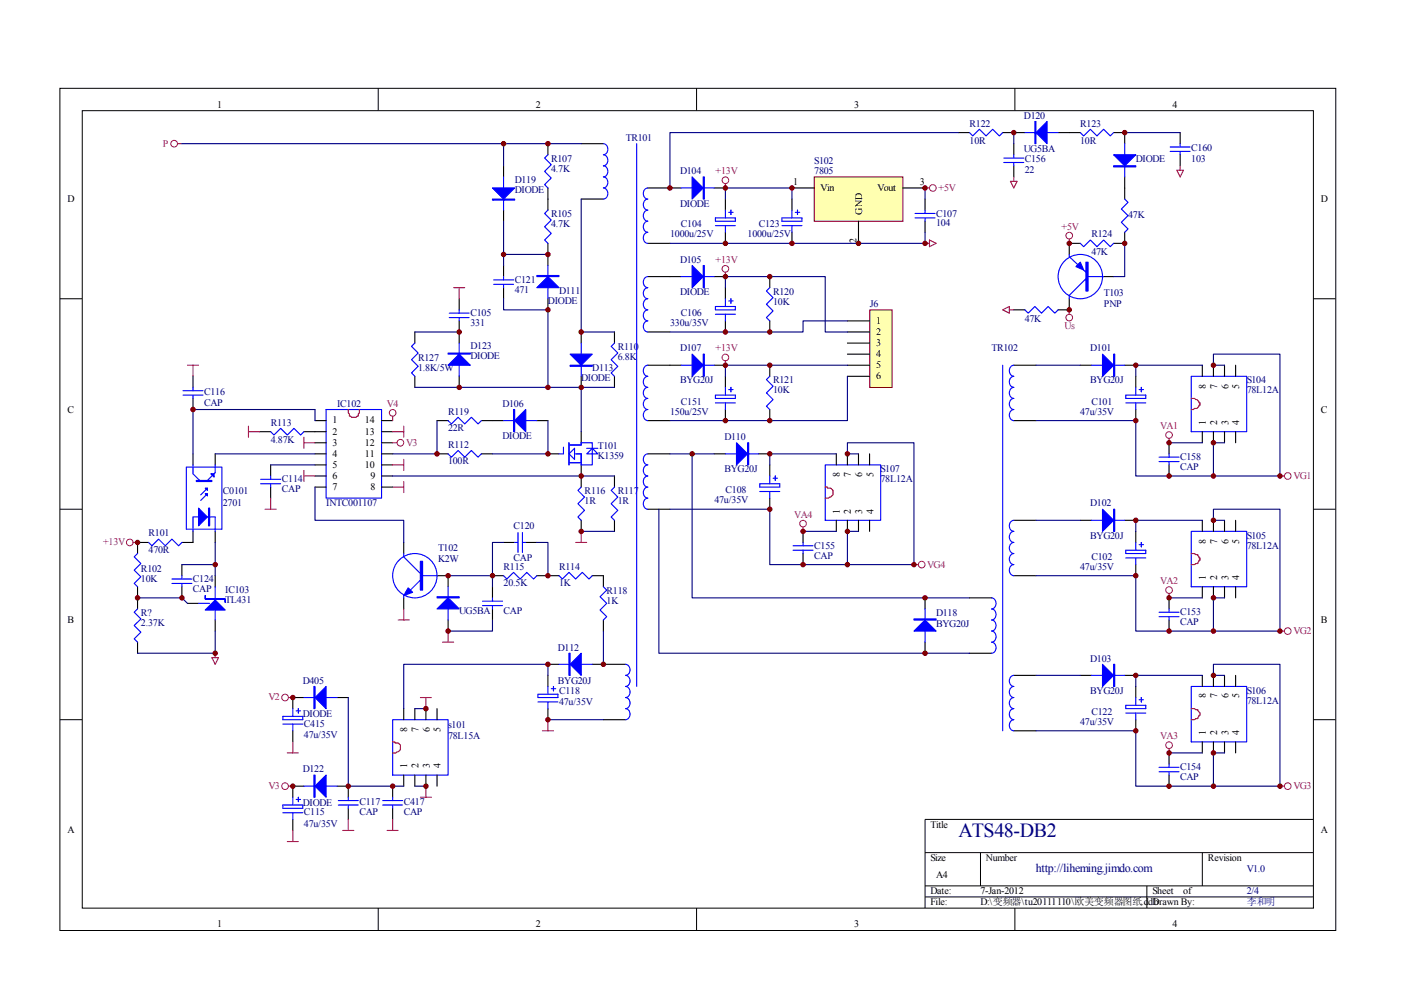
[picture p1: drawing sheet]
<svg xmlns="http://www.w3.org/2000/svg" width="297mm" height="210mm" viewBox="0 0 297 210" stroke-linecap="round" stroke-linejoin="round" font-family="sans-serif">
<g fill="none" stroke="#000" stroke-width=".21">
<path d="M12.7 18.7h270.5v178.6h-270.5zM80.2 18.7v4.7M147.7 18.7v4.7M215.2 18.7v4.7M17.4 23.5h261.1v169h-261.1zM12.7 63.3h4.7M278.4 63.3h4.7M12.7 108h4.7M278.4 108h4.7M12.7 152.6h4.7M278.4 152.6h4.7M278.4 173.7h-82.3v18.8"/>
<path d="M80.2 192.5v4.7M147.7 192.5v4.7M196.1 180.8h82.3M196.1 187.8h82.3M196.1 190.2h82.3M207.9 180.8v7M215.2 192.5v4.7M243.2 187.8v4.7M254.9 180.8v7"/>
</g>
<g fill="none" stroke="#000" stroke-width=".23">
<path d="M106.8 35.2v2.3M116.2 30.5v2.3M116.2 39.9v4.7M123.2 30.5h4.7M137.3 39.9h7.1M151.4 39.9h2.4M106.8 44.6v2.3M106.8 56.3v2.3M116.2 51.6v4.7M123.2 42.2h4.7M137.3 51.6h4.7M153.8 42.2v2.4"/>
<path d="M153.8 49.3v2.3M167.9 42.2v2.4M167.9 49.3v2.3M88 70.4v2.3M88 79.8v2.3M97.4 63.3v2.4M97.4 68v4.7M97.4 79.8v2.3M106.8 61v2.3M116.2 63.3v2.4M123.2 70.4v2.3M123.2 79.8v2.3"/>
<path d="M130.3 70.4v2.3M130.3 79.8v2.3M40.9 96.2v2.4M45.6 96.2v2.4M55 91.5h2.4M57.4 98.6v2.3M64.4 91.5h4.7M66.8 89.2h2.3M66.8 96.2h2.3M66.8 93.9h2.3M66.8 98.6h2.3M80.9 89.2h2.3"/>
<path d="M80.9 91.5h2.3M80.9 96.2h2.3M80.9 93.9h2.3M80.9 98.6h2.3M92.7 89.2h2.3M92.7 96.2h2.3M102.1 89.2h4.7M102.1 96.2h2.3M113.8 89.2h2.4M116.2 96.2h2.3M123.2 91.5v2.4M123.2 98.6v4.7"/>
<path d="M31.5 115h-2.3v2.4M38.6 119.7v2.4M40.9 112.7v2.3h-2.3M45.6 112.7v2.3M57.4 103.3v2.3M66.8 100.9h2.3M66.8 103.3h2.3M80.9 100.9h2.3M80.9 103.3h2.3M85.6 115v2.4M106.8 115h2.3M111.5 115h2.3"/>
<path d="M123.2 110.3v2.4M130.3 100.9v2.4M130.3 110.3v2.4M29.2 124.4v4.7M29.2 136.2v2.3M38.6 124.4v2.4M39.7 127.9h2.4M45.6 122.1v2.3M45.6 131.5v2.3M85.6 126.8v2.3M92.7 122.1h2.3v2.3M95 131.5v2.3"/>
<path d="M104.4 122.1h2.4M104.4 124.4v2.4M104.4 129.1v2.4M113.8 122.1h4.7M125.6 122.1h2.3v2.3M127.9 131.5v2.3M127.9 140.9h4.7M127.9 152.6h4.7"/>
</g>
<g fill="none" stroke="#00f" stroke-width=".23">
<path d="M106.8 37.5v7.1M116.2 32.8l-.7 .7 1.4 1.4-1.4 1.4 1.4 1.4-1.4 1.5 .7 .7M127.9 30.5a1.2 1.2 0 0 1 1 1.1 1.2 1.2 0 0 1-1 1.2 1.2 1.2 0 0 1 1 1.2 1.2 1.2 0 0 1-1 1.2 1.2 1.2 0 0 1 1 1.1 1.2 1.2 0 0 1-1 1.2 1.2 1.2 0 0 1 1 1.2 1.2 1.2 0 0 1-1 1.2 1.2 1.2 0 0 1 1 1.1 1.2 1.2 0 0 1-1 1.2M135 30.5v115M137.3 39.9a1.2 1.2 0 0 0-.9 1.1 1.2 1.2 0 0 0 .9 1.2 1.2 1.2 0 0 0-.9 1.2 1.2 1.2 0 0 0 .9 1.2 1.2 1.2 0 0 0-.9 1.1 1.2 1.2 0 0 0 .9 1.2 1.21 1.21 0 0 0-.9 1.2 1.21 1.21 0 0 0 .9 1.2 1.2 1.2 0 0 0-.9 1.1 1.2 1.2 0 0 0 .9 1.2M144.4 39.9h7M104.6 59.3h4.3M106.8 58.6v.7M116.2 44.6l-.7 .7 1.4 1.4-1.4 1.4 1.4 1.4-1.4 1.4 .7 .7M116.2 56.3v7M151.7 46.2h4.2v.7h-4.2zM151.7 47.8h4.2"/>
<path d="M153.8 44.6v1.6M153.8 47.8v1.5M154.5 45h.9M155 44.6v.9M165.8 47.8h4.2M165.8 46.2h4.2v.7h-4.2zM167.9 44.6v1.6M167.9 47.8v1.5M168.6 45h1M169.1 44.6v.9M88 72.7l-.8 .7 1.5 1.5-1.5 1.4 1.5 1.4-1.5 1.4 .8 .7M95.2 66.4h4.3"/>
<path d="M95.2 67.3h4.3M97.4 65.7v.7M97.4 67.3v.7M97.4 72.7v7.1M104.6 60.3h4.3M106.8 60.3v.7M123.2 72.7v7.1M130.3 72.7l-.7 .7 1.4 1.5-1.4 1.4 1.4 1.4-1.4 1.4 .7 .7M39.5 99h7.5v13.2h-7.5zM40.9 98.6v1.8l1.4 1.5M45.6 98.6v1.6l-1.6 1.7M57.4 91.5l.7 .7 1.4-1.4 1.4 1.4 1.4-1.4 1.4 1.4 .7-.7"/>
<path d="M69.1 86.8h11.8v18.8h-11.8zM95 89.2l.7 .7 1.4-1.4 1.4 1.4 1.4-1.4 1.5 1.4 .7-.7M95 96.2l.7 .7 1.4-1.4 1.4 1.4 1.4-1.4 1.5 1.4 .7-.7M106.8 89.2h7M119.5 94.8v1.4h-1M120.6 94.3h2.6v-.4h2.4v4.7h-2.4v-2.4h-1.4M120.6 93.9v4.7M120.6 98.1h2.6M120.6 96.2l1.2-1.1v2.3zM124.4 96.2l1.2-1.1 1.2 1.1zM124.4 95.1h2.4M29.2 117.4l-.7 .7 1.4 1.4-1.4 1.4 1.4 1.4-1.4 1.4 .7 .7"/>
<path d="M31.5 115l.7 .7 1.4-1.4 1.4 1.4 1.4-1.4 1.5 1.4 .7-.7M40.9 112.7v-3.1h4.7v3.1M44 104.7l-1.4 1.4M44 103.5l-1.4 1.4M55.3 101.6h4.2M55.3 102.6h4.2M57.4 100.9v.7M57.4 102.6v.7M85.6 117.4v.7l3.5 3.5M109.1 115h.7M109.8 112.9v4.2M110.8 115h.7"/>
<path d="M110.8 112.9v4.2M123.2 103.3l-.7 .7 1.4 1.4-1.4 1.4 1.4 1.4-1.4 1.4 .7 .7M130.3 103.3l-.7 .7 1.4 1.4-1.4 1.4 1.4 1.4-1.4 1.4 .7 .7M29.2 129.1l-.7 .7 1.4 1.4-1.4 1.4 1.4 1.4-1.4 1.4 .7 .8M36.4 123.7h4.3M36.4 122.8h4.3M38.6 122.1v.7M38.6 123.7v.7M42.1 127.9h2.3M45.6 124.4v7.1M85.6 126.3v.5M89.1 123l-2.1 2.1"/>
<path d="M89.1 122.1h3.6M95 124.4v7.1M102.3 127.5h4.2M102.3 128.4h4.2M104.4 126.8v.7M104.4 128.4v.7M106.8 122.1l.7 .7 1.4-1.4 1.4 1.4 1.4-1.4 1.4 1.4 .7-.7M118.5 122.1l.7 .7 1.4-1.4 1.5 1.4 1.4-1.4 1.4 1.4 .7-.7M127.9 124.4l.7 .7-1.4 1.4 1.4 1.4-1.4 1.4 1.4 1.5-.7 .7M132.6 140.9a1.2 1.2 0 0 1 1 1.1 1.2 1.2 0 0 1-1 1.2 1.2 1.2 0 0 1 1 1.2 1.2 1.2 0 0 1-1 1.1 1.2 1.2 0 0 1 1 1.2 1.2 1.2 0 0 1-1 1.2 1.2 1.2 0 0 1 1 1.2 1.2 1.2 0 0 1-1 1.1 1.2 1.2 0 0 1 1 1.2 1.2 1.2 0 0 1-1 1.2"/>
<circle cx="88" cy="122.1" r="4.7"/>
</g>
<g fill="#00f" stroke="#00f" stroke-width=".23">
<path d="M104.4 39.9h4.7l-2.3 2.3z"/>
<path d="M113.8 61l2.4-2.4 2.3 2.4z"/>
<path d="M95 77.4l2.4-2.3 2.3 2.3z"/>
<path d="M120.9 75.1h4.7l-2.4 2.3z"/>
<path d="M109.1 89.2l2.4-2.4v4.7z"/>
<path d="M146.7 37.5l2.4 2.4-2.4 2.3z"/>
<path d="M42.1 107.7l1.9 1.9-1.9 1.9z"/>
<path d="M43.5 103.5h.5v.5z"/>
<path d="M43.5 104.7h.5v.4z"/>
<path d="M44.7 100.4h.7v.8z"/>
<path d="M43.5 129.3l2.1-2.1 2.1 2.1z"/>
<path d="M86.5 124.6l1 1-1.9 .7z"/>
<path d="M92.7 129.1l2.3-2.3 2.4 2.3z"/>
<path d="M104.4 42.2h4.7v.2h-4.7z" fill-rule="evenodd"/>
<path d="M113.8 58.4h4.7v.2h-4.7z" fill-rule="evenodd"/>
<path d="M95 74.9h4.7v.2h-4.7z" fill-rule="evenodd"/>
<path d="M120.9 77.4h4.7v.3h-4.7z" fill-rule="evenodd"/>
<path d="M108.9 86.8h.2v4.7h-.2z" fill-rule="evenodd"/>
<path d="M149.1 37.5h.2v4.7h-.2z" fill-rule="evenodd"/>
<path d="M44.2 107.7h.2v3.8h-.2z" fill-rule="evenodd"/>
<path d="M41.6 101.9h3.3v.2h-3.3z" fill-rule="evenodd"/>
<path d="M43.5 126.3v.7h4.2v.7v-.7h-4.2z" fill-rule="evenodd"/>
<path d="M89.1 119h.5v6.1h-.5z" fill-rule="evenodd"/>
<path d="M92.7 126.5h4.7v.3h-4.7z" fill-rule="evenodd"/>
</g>
<g fill="none" stroke="#000080" stroke-width=".23">
<path d="M106.8 30.5v4.7M106.8 46.9v7h9.4M106.8 53.9v2.4M123.2 42.2v28.2h7.1M142 51.6h25.9M153.8 42.2v-2.3h14.1v2.3M88 70.4h9.4M106.8 63.3v2.4h9.4v16.4M45.6 96.2h21.2M57.4 98.6h9.4M66.8 89.2v-2.4h-25.9v9.4M88 82.1h42.3"/>
<path d="M92.7 89.2v7h-9.5M116.2 89.2v7h-11.8M123.2 82.1v9.4M38.6 119.7h7M45.6 115v7.1M66.8 103.3v7h18.8v4.7M83.2 100.9h47.1M106.8 115h-2.4v7.1M113.8 115h2.4v7.1M123.2 112.7h7.1M29.2 126.8h9.4l1.1 1.1M45.6 133.8v4.7h-16.4"/>
<path d="M95 122.1h9.4v2.3M104.4 131.5v2.3h-9.4"/>
</g>
<g fill="none" stroke="#a1006a" stroke-width=".23">
<path d="M37.6 30.5h1M196.1 39.9h1M196.1 51.6h1M197.1 50.9l1.4 .7-1.4 .7zM96.2 61h2.3M97.4 61v2.3M52.7 90.4v2.3M52.7 91.5h2.3M64.4 92.7v2.4M64.4 99.7v2.4M64.4 93.9h2.4M83.2 98.6h2.4"/>
<path d="M83.2 93.9h1M83.2 91.5h2.4M83.2 88.2v1M85.6 90.4v2.3M85.6 97.4v2.3M28.2 115h1M56.2 108h2.4M57.4 105.6v2.4M64.4 100.9h2.4M83.2 103.3h2.4M85.6 102.1v2.3M122.1 115h2.3"/>
<path d="M123.2 112.7v2.3M44.9 139.4h1.4l-.7 1.5zM45.6 138.5v.9M84.4 131.5h2.4M85.6 129.1v2.4M93.8 136.2h2.4M95 133.8v2.4"/>
</g>
<path d="M73.8 86.8v.7l.3 .3v.4a1.97 1.97 0 0 0 1.9 0v-.4l.2-.3v-.7" fill="none" stroke="#f00" stroke-width=".23"/>
<g fill="none" stroke="#a1006a" stroke-width=".21">
<circle cx="36.9" cy="30.5" r=".71"/>
<circle cx="197.8" cy="39.9" r=".71"/>
<circle cx="83.2" cy="87.5" r=".7"/>
<circle cx="84.9" cy="93.9" r=".7"/>
<circle cx="27.5" cy="115" r=".71"/>
</g>
<g fill="#800000" stroke="#800000" stroke-width=".21">
<circle cx="116.2" cy="53.9" r=".47"/>
<circle cx="123.2" cy="112.7" r=".47"/>
<circle cx="123.2" cy="100.9" r=".47"/>
<circle cx="92.7" cy="96.2" r=".47"/>
<circle cx="116.2" cy="96.2" r=".47"/>
<circle cx="116.2" cy="65.7" r=".47"/>
<circle cx="97.4" cy="82.1" r=".47"/>
<circle cx="97.4" cy="70.4" r=".47"/>
<circle cx="123.2" cy="70.4" r=".47"/>
<circle cx="123.2" cy="82.1" r=".47"/>
<circle cx="106.8" cy="53.9" r=".47"/>
<circle cx="116.2" cy="82.1" r=".47"/>
<circle cx="38.6" cy="126.8" r=".47"/>
<circle cx="45.6" cy="119.7" r=".47"/>
<circle cx="45.6" cy="138.5" r=".47"/>
<circle cx="95" cy="122.1" r=".47"/>
<circle cx="116.2" cy="122.1" r=".47"/>
<circle cx="104.4" cy="122.1" r=".47"/>
<circle cx="95" cy="133.8" r=".47"/>
</g>
<path d="M172.7 37.6h18.7v9.3h-18.7z" fill="#ffffb0"/>
<path d="M172.6 37.5h18.8v9.4h-18.8z" fill="none" stroke="#800000" stroke-width=".21"/>
<g fill="none" stroke="#000" stroke-width=".23">
<path d="M167.9 39.9h4.7M191.4 39.9h4.7M137.3 58.6h7.1M151.4 58.6h2.4M163.2 58.6v2.4M182 46.9v4.7M196.1 42.2v2.4M196.1 46.9v2.4M137.3 70.4h4.7M137.3 77.4h7.1M151.4 77.4h2.4M153.8 61v2.3"/>
<path d="M153.8 68v2.4M153.8 79.8v2.3M163.2 68v2.4M163.2 77.4v2.4M137.3 89.2h4.7M153.8 86.8v2.4M163.2 86.8v2.4"/>
</g>
<g fill="none" stroke="#00f" stroke-width=".23">
<path d="M137.3 58.6a1.2 1.2 0 0 0-.9 1.2 1.2 1.2 0 0 0 .9 1.2 1.2 1.2 0 0 0-.9 1.2 1.2 1.2 0 0 0 .9 1.1 1.2 1.2 0 0 0-.9 1.2 1.2 1.2 0 0 0 .9 1.2M144.4 58.6h7M194 45.3h4.2M194 46.2h4.2M196.1 44.6v.7M196.1 46.2v.7M137.3 65.7a1.2 1.2 0 0 0-.9 1.2 1.2 1.2 0 0 0 .9 1.1 1.2 1.2 0 0 0-.9 1.2 1.2 1.2 0 0 0 .9 1.2M137.3 77.4a1.21 1.21 0 0 0-.9 1.2 1.21 1.21 0 0 0 .9 1.2 1.2 1.2 0 0 0-.9 1.2 1.2 1.2 0 0 0 .9 1.1 1.2 1.2 0 0 0-.9 1.2 1.2 1.2 0 0 0 .9 1.2 1.2 1.2 0 0 0-.9 1.2 1.2 1.2 0 0 0 .9 1.1 1.2 1.2 0 0 0-.9 1.2 1.2 1.2 0 0 0 .9 1.2M144.4 77.4h7M151.7 65h4.2v.7h-4.2zM151.7 66.6h4.2M153.8 63.3v1.7"/>
<path d="M153.8 66.6v1.4M154.5 63.8h.9M155 63.3v1M163.2 61l-.7 .7 1.4 1.4-1.4 1.4 1.4 1.4-1.4 1.4 .7 .7M163.2 79.8l-.7 .7 1.4 1.4-1.4 1.4 1.4 1.4-1.4 1.4 .7 .7M151.7 83.8h4.2v.7h-4.2zM151.7 85.4h4.2M153.8 82.1v1.7M153.8 85.4v1.4M154.5 82.6h.9M155 82.1v1"/>
</g>
<g fill="none" stroke="#a1006a" stroke-width=".21">
<circle cx="153.8" cy="38.2" r=".71"/>
<circle cx="153.8" cy="57" r=".7"/>
<circle cx="153.8" cy="75.8" r=".7"/>
</g>
<path d="M153.8 38.9v1M153.8 57.7v.9M153.8 76.5v.9" fill="none" stroke="#a1006a" stroke-width=".23"/>
<path d="M196.1 39.9v2.3M196.1 49.3v2.3h-28.2" fill="none" stroke="#000080" stroke-width=".23"/>
<g fill="#00f" stroke="#00f" stroke-width=".23">
<path d="M146.7 56.3l2.4 2.3-2.4 2.4z"/>
<path d="M146.7 75.1l2.4 2.3-2.4 2.4z"/>
<path d="M149.1 56.3h.2v4.7h-.2z" fill-rule="evenodd"/>
<path d="M149.1 75.1h.2v4.7h-.2z" fill-rule="evenodd"/>
</g>
<path d="M184.5 65.8h4.6v16.3h-4.6z" fill="#ffffb0"/>
<path d="M184.4 65.7h4.7v16.4h-4.7z" fill="none" stroke="#800000" stroke-width=".21"/>
<g fill="none" stroke="#000" stroke-width=".23">
<path d="M203.2 28.1h2.3M212.6 28.1h4.7M214.9 30.5v2.3M214.9 35.2v2.3M224.3 28.1h4.7M236.1 28.1h2.4v2.4M238.5 37.5v4.7M250.2 28.1v2.4M250.2 32.8v2.4M229 51.6h-2.3v2.3M233.8 58.6h2.3M238.5 49.3v2.3h-2.4"/>
<path d="M40.9 79.8v2.3M179.7 68h4.7M179.7 70.4h4.7M179.7 72.7h4.7M179.7 75.1h4.7M179.7 77.4h4.7M179.7 79.8h4.7M214.9 77.4h4.7M214.9 65.7h2.4M226.7 63.3v2.4h-2.4M229 77.4h2.4M238.5 77.4h2.3"/>
<path d="M240.8 79.8v2.3M254.9 77.4v2.4M257.3 77.4v2.4M259.6 77.4v2.4M262 77.4v2.4M40.9 84.5v2.3M137.3 96.2h4.7M151.4 96.2h2.4M160.9 96.2h2.3M163.2 98.6v2.3M177.3 96.2v2.4M179.7 96.2v2.4"/>
<path d="M182 96.2v2.4M184.4 96.2v2.4M214.9 89.2h4.7M240.8 86.8v2.4M247.9 93.9v2.3M247.9 98.6v2.3M254.9 91.5v2.4M257.3 91.5v2.4M259.6 91.5v2.4M262 91.5v2.4M137.3 108h4.7M163.2 105.6v2.4"/>
<path d="M170.3 112.7v2.3M170.3 117.4v2.3M177.3 110.3v2.4M179.7 110.3v2.4M182 110.3v2.4M184.4 110.3v2.4M214.9 110.3h4.7M229 110.3h2.4M238.5 110.3h2.3M240.8 112.7v2.3M240.8 119.7v2.4M254.9 110.3v2.4"/>
<path d="M257.3 110.3v2.4M259.6 110.3v2.4M262 110.3v2.4M196.1 126.8v2.3M196.1 136.2v2.3M205.5 126.8h4.7M205.5 138.5h4.7M214.9 122.1h4.7M247.9 126.8v2.3M247.9 131.5v2.3M254.9 124.4v2.4M257.3 124.4v2.4"/>
<path d="M259.6 124.4v2.4M262 124.4v2.4M62.1 154.9v2.4M64.4 147.9h-2.3v2.3M71.5 147.9h2.3M85.6 150.2v2.4M88 150.2v2.4M90.3 150.2v2.4M92.7 150.2v2.4M116.2 140.9h2.3M116.2 143.2v2.3M116.2 150.2v2.4"/>
<path d="M125.6 140.9h2.3M214.9 154.9h4.7M214.9 143.2h4.7M229 143.2h2.4M238.5 143.2h2.3M240.8 145.5v2.4M240.8 152.6v2.3M247.9 159.6v2.4M254.9 143.2v2.3M254.9 157.3v2.3M257.3 143.2v2.3M257.3 157.3v2.3"/>
<path d="M259.6 143.2v2.3M259.6 157.3v2.3M262 143.2v2.3M262 157.3v2.3M62.1 173.7v2.4M64.4 166.7h-2.3v2.3M71.5 166.7h2.3v2.3M73.8 171.4v2.3M83.2 166.7v2.3M83.2 171.4v2.3M85.6 164.3v2.4M88 164.3v2.4"/>
<path d="M90.3 164.3v2.4M92.7 164.3v2.4M247.9 164.3v2.4"/>
</g>
<g fill="none" stroke="#000080" stroke-width=".23">
<path d="M38.6 30.5h84.6M203.2 28.1h-61.2v11.8M214.9 28.1v2.4M238.5 28.1h11.7M238.5 51.6v7h-2.4M153.8 61v-2.4h21.2v11.8h4.7M179.7 68h-9.4v2.4h-28.3M179.7 77.4h-25.9v2.4M179.7 79.8v9.4h-37.7M219.6 77.4h9.4M254.9 77.4h-14.1v2.4M259.6 77.4h-2.3v-2.3h14.1v25.8h-14.1"/>
<path d="M142 96.2h9.4M146.7 96.2v30.6h58.8M177.3 96.2h-14.1v2.4M182 96.2h-2.3v-2.3h14.1v25.8h-14.1M219.6 89.2h21.2v11.7h16.5v-7h2.3M247.9 93.9h7M139.7 108v30.5h65.8M142 108h21.2v11.7h16.5v-7h2.3M170.3 112.7h7M219.6 110.3h9.4M254.9 110.3h-14.1v2.4M259.6 110.3h-2.3v-2.3h14.1v25.8h-14.1"/>
<path d="M127.9 133.8v7.1M219.6 122.1h21.2v11.7h16.5v-7h2.3M247.9 126.8h7M73.8 147.9v18.8h11.8M88 150.2h2.3M116.2 143.2v-2.3h-30.6v9.3M116.2 152.6h11.7M219.6 154.9h21.2v11.8h16.5v-7.1h2.3M219.6 143.2h9.4M247.9 159.6h7M254.9 143.2h-14.1v2.3M259.6 143.2h-2.3v-2.3h14.1v25.8h-14.1"/>
<path d="M88 166.7h2.3"/>
</g>
<g fill="none" stroke="#00f" stroke-width=".23">
<path d="M205.5 28.1l.7 .7 1.5-1.4 1.4 1.4 1.4-1.4 1.4 1.4 .7-.7M212.8 33.5h4.3M212.8 34.5h4.3M214.9 32.8v.7M214.9 34.5v.7M217.3 28.1h7M229 28.1l.8 .7 1.4-1.4 1.4 1.4 1.4-1.4 1.4 1.4 .7-.7M238.5 30.5v7M248.1 32.1h4.2M248.1 31.2h4.2M250.2 30.5v.7M250.2 32.1v.7"/>
<path d="M226.7 53.9v.5l3.5 3.3M229 51.6l.8 .7 1.4-1.4 1.4 1.4 1.4-1.4 1.4 1.4 .7-.7M230.2 59.1l-3.5 3.5v.7M230.7 58.6h3.3M238.5 42.2l.7 .7-1.5 1.4 1.5 1.4-1.5 1.4 1.5 1.4-.7 .8M212.6 77.4v77.5M214.9 77.4a1.21 1.21 0 0 0-.9 1.2 1.21 1.21 0 0 0 .9 1.2 1.2 1.2 0 0 0-.9 1.2 1.2 1.2 0 0 0 .9 1.1 1.2 1.2 0 0 0-.9 1.2 1.2 1.2 0 0 0 .9 1.2 1.2 1.2 0 0 0-.9 1.2 1.2 1.2 0 0 0 .9 1.1 1.2 1.2 0 0 0-.9 1.2 1.2 1.2 0 0 0 .9 1.2M217.3 65.7l.7 .7 1.4-1.4 1.4 1.4 1.4-1.4 1.4 1.4 .7-.7M231.4 77.4h7.1M252.6 79.8h11.7v11.7h-11.7zM38.8 83.8h4.2M38.8 82.8h4.2"/>
<path d="M40.9 82.1v.7M40.9 83.8v.7M137.3 96.2a1.2 1.2 0 0 0-.9 1.2 1.2 1.2 0 0 0 .9 1.2 1.2 1.2 0 0 0-.9 1.1 1.2 1.2 0 0 0 .9 1.2 1.2 1.2 0 0 0-.9 1.2 1.2 1.2 0 0 0 .9 1.2 1.2 1.2 0 0 0-.9 1.1 1.2 1.2 0 0 0 .9 1.2 1.2 1.2 0 0 0-.9 1.2 1.2 1.2 0 0 0 .9 1.2M153.8 96.2h7.1M175 98.6h11.7v11.7h-11.7zM238.7 83.8h4.2v.7h-4.2zM238.7 85.4h4.2M240.8 82.1v1.7M240.8 85.4v1.4M241.5 82.6h1M242 82.1v1M245.7 96.9h4.3"/>
<path d="M245.7 97.9h4.3M247.9 96.2v.7M247.9 97.9v.7M161.1 102.6h4.2v.7h-4.2zM161.1 104.2h4.2M163.2 100.9v1.7M163.2 104.2v1.4M163.9 101.4h1M164.4 100.9v1M168.1 115.7h4.3M168.1 116.7h4.3M170.3 115v.7"/>
<path d="M170.3 116.7v.7M214.9 110.3a1.2 1.2 0 0 0-.9 1.2 1.2 1.2 0 0 0 .9 1.2 1.2 1.2 0 0 0-.9 1.1 1.2 1.2 0 0 0 .9 1.2 1.2 1.2 0 0 0-.9 1.2 1.2 1.2 0 0 0 .9 1.2 1.2 1.2 0 0 0-.9 1.1 1.2 1.2 0 0 0 .9 1.2 1.2 1.2 0 0 0-.9 1.2 1.2 1.2 0 0 0 .9 1.2M231.4 110.3h7.1M238.7 116.7h4.2v.7h-4.2zM238.7 118.3h4.2M240.8 115v1.7M240.8 118.3v1.4M241.5 115.5h1M242 115v1M252.6 112.7h11.7v11.7h-11.7zM196.1 129.1v7.1M210.2 126.8a1.2 1.2 0 0 1 1 1.1 1.2 1.2 0 0 1-1 1.2 1.2 1.2 0 0 1 1 1.2 1.2 1.2 0 0 1-1 1.2 1.2 1.2 0 0 1 1 1.1 1.2 1.2 0 0 1-1 1.2 1.2 1.2 0 0 1 1 1.2 1.2 1.2 0 0 1-1 1.2 1.2 1.2 0 0 1 1 1.1 1.2 1.2 0 0 1-1 1.2"/>
<path d="M245.7 129.8h4.3M245.7 130.8h4.3M247.9 129.1v.7M247.9 130.8v.7M60 151.9h4.2v.7h-4.2zM60 153.5h4.2M62.1 150.2v1.7M62.1 153.5v1.4M62.8 150.7h.9M63.3 150.2v1M64.4 147.9h7.1M83.2 152.6h11.8v11.7h-11.8z"/>
<path d="M114.1 147.2h4.2v.7h-4.2zM114.1 148.8h4.2M116.2 145.5v1.7M116.2 148.8v1.4M116.9 146h.9M117.3 145.5v1M118.5 140.9h7.1M214.9 143.2a1.2 1.2 0 0 0-.9 1.2 1.2 1.2 0 0 0 .9 1.1 1.2 1.2 0 0 0-.9 1.2 1.2 1.2 0 0 0 .9 1.2 1.2 1.2 0 0 0-.9 1.2 1.2 1.2 0 0 0 .9 1.1 1.2 1.2 0 0 0-.9 1.2 1.2 1.2 0 0 0 .9 1.2 1.2 1.2 0 0 0-.9 1.2 1.2 1.2 0 0 0 .9 1.1M231.4 143.2h7.1M238.7 149.5h4.2v.7h-4.2zM238.7 151.2h4.2M240.8 147.9v1.6"/>
<path d="M240.8 151.2v1.4M241.5 148.4h1M242 147.9v.9M252.6 145.5h11.7v11.8h-11.7zM60 170.7h4.2v.7h-4.2zM60 172.3h4.2M62.1 169v1.7M62.1 172.3v1.4M62.8 169.5h.9M63.3 169v1M64.4 166.7h7.1M71.7 170.7h4.3"/>
<path d="M71.7 169.7h4.3M73.8 169v.7M73.8 170.7v.7M81.1 170.7h4.3M81.1 169.7h4.3M83.2 169v.7M83.2 170.7v.7M245.7 162.7h4.3M245.7 163.6h4.3M247.9 162v.7M247.9 163.6v.7"/>
<circle cx="229.1" cy="58.6" r="4.7"/>
</g>
<g fill="#00f" stroke="#00f" stroke-width=".23">
<path d="M156.2 93.9l2.3 2.3-2.3 2.4z"/>
<path d="M233.8 140.9l2.3 2.3-2.3 2.3z"/>
<path d="M233.8 108l2.3 2.3-2.3 2.4z"/>
<path d="M233.8 75.1l2.3 2.3-2.3 2.4z"/>
<path d="M193.8 133.8l2.3-2.3 2.4 2.3z"/>
<path d="M120.9 140.9l2.3-2.4v4.7z"/>
<path d="M66.8 147.9l2.3-2.4v4.7z"/>
<path d="M66.8 166.7l2.3-2.4v4.7z"/>
<path d="M219.6 28.1l2.4-2.3v4.7z"/>
<path d="M228.1 56.5l.9-.9 .8 1.6z"/>
<path d="M236.1 32.8h4.7l-2.3 2.4z"/>
<path d="M158.5 93.9h.2v4.7h-.2z" fill-rule="evenodd"/>
<path d="M236.1 140.9h.2v4.6h-.2z" fill-rule="evenodd"/>
<path d="M236.1 108h.2v4.7h-.2z" fill-rule="evenodd"/>
<path d="M236.1 75.1h.2v4.7h-.2z" fill-rule="evenodd"/>
<path d="M193.8 131.2h4.7v.3h-4.7z" fill-rule="evenodd"/>
<path d="M120.6 138.5h.3v4.7h-.3z" fill-rule="evenodd"/>
<path d="M66.6 145.5h.2v4.7h-.2z" fill-rule="evenodd"/>
<path d="M66.6 164.3h.2v4.7h-.2z" fill-rule="evenodd"/>
<path d="M219.4 25.8h.2v4.7h-.2z" fill-rule="evenodd"/>
<path d="M230.2 55.6h.5v6.1h-.5z" fill-rule="evenodd"/>
<path d="M236.1 35.2h4.7v.2h-4.7z" fill-rule="evenodd"/>
</g>
<path d="M252.6 84.5h.7l.2 .2a.82 .82 0 0 1 .7 .7h.2v.5h-.2a.83 .83 0 0 1-.9 .7l-.3 .2h-.4M175 103.3h.4v.2a.96 .96 0 0 1 1.2 .4 .96 .96 0 0 1-.2 1.2l-.7 .5h-.7M252.6 117.4h.7l.2 .2h.5l.2 .7h.2v.5h-.2l-.2 .7h-.5l-.2 .2h-.7M83.2 157.3h.5v.2a.96 .96 0 0 1 1.2 .5 .96 .96 0 0 1-.2 1.2l-.7 .4h-.8M252.6 150.2h.7l.2 .3h.5v.2a.74 .74 0 0 1 .4 1h-.2l-.2 .7h-.5l-.2 .2h-.7" fill="none" stroke="#f00" stroke-width=".23"/>
<g fill="#800000" stroke="#800000" stroke-width=".21">
<circle cx="240.8" cy="143.2" r=".47"/>
<circle cx="240.8" cy="154.9" r=".47"/>
<circle cx="257.3" cy="159.6" r=".47"/>
<circle cx="257.3" cy="143.2" r=".47"/>
<circle cx="247.9" cy="166.7" r=".47"/>
<circle cx="257.3" cy="166.7" r=".47"/>
<circle cx="240.8" cy="110.3" r=".47"/>
<circle cx="240.8" cy="122.1" r=".47"/>
<circle cx="257.3" cy="126.8" r=".47"/>
<circle cx="257.3" cy="110.3" r=".47"/>
<circle cx="247.9" cy="133.8" r=".47"/>
<circle cx="257.3" cy="133.8" r=".47"/>
<circle cx="240.8" cy="77.4" r=".47"/>
<circle cx="240.8" cy="89.2" r=".47"/>
<circle cx="257.3" cy="93.9" r=".47"/>
<circle cx="257.3" cy="77.4" r=".47"/>
<circle cx="247.9" cy="100.9" r=".47"/>
<circle cx="257.3" cy="100.9" r=".47"/>
<circle cx="196.1" cy="126.8" r=".47"/>
<circle cx="196.1" cy="138.5" r=".47"/>
<circle cx="163.2" cy="96.2" r=".47"/>
<circle cx="163.2" cy="108" r=".47"/>
<circle cx="179.7" cy="112.7" r=".47"/>
<circle cx="179.7" cy="96.2" r=".47"/>
<circle cx="170.3" cy="119.7" r=".47"/>
<circle cx="179.7" cy="119.7" r=".47"/>
<circle cx="146.7" cy="96.2" r=".47"/>
<circle cx="153.8" cy="39.9" r=".47"/>
<circle cx="153.8" cy="51.6" r=".47"/>
<circle cx="167.9" cy="51.6" r=".47"/>
<circle cx="196.1" cy="39.9" r=".47"/>
<circle cx="196.1" cy="51.6" r=".47"/>
<circle cx="167.9" cy="39.9" r=".47"/>
<circle cx="182" cy="51.6" r=".47"/>
<circle cx="153.8" cy="58.6" r=".47"/>
<circle cx="153.8" cy="70.4" r=".47"/>
<circle cx="153.8" cy="77.4" r=".47"/>
<circle cx="153.8" cy="89.2" r=".47"/>
<circle cx="163.2" cy="70.4" r=".47"/>
<circle cx="163.2" cy="58.6" r=".47"/>
<circle cx="163.2" cy="89.2" r=".47"/>
<circle cx="163.2" cy="77.4" r=".47"/>
<circle cx="116.2" cy="30.5" r=".47"/>
<circle cx="106.8" cy="30.5" r=".47"/>
<circle cx="116.2" cy="140.8" r=".47"/>
<circle cx="116.2" cy="152.6" r=".47"/>
<circle cx="62.1" cy="147.9" r=".47"/>
<circle cx="62.1" cy="166.7" r=".47"/>
<circle cx="90.3" cy="150.2" r=".47"/>
<circle cx="90.3" cy="166.7" r=".47"/>
<circle cx="127.9" cy="140.8" r=".47"/>
<circle cx="40.9" cy="86.8" r=".47"/>
<circle cx="142" cy="39.9" r=".47"/>
<circle cx="214.9" cy="28.1" r=".47"/>
<circle cx="238.5" cy="28.1" r=".47"/>
<circle cx="226.7" cy="65.7" r=".47"/>
<circle cx="238.5" cy="51.6" r=".47"/>
<circle cx="226.7" cy="51.6" r=".47"/>
<circle cx="73.8" cy="166.7" r=".47"/>
<circle cx="83.2" cy="166.7" r=".47"/>
<circle cx="29.2" cy="126.8" r=".47"/>
<circle cx="29.2" cy="115" r=".47"/>
<circle cx="170.3" cy="112.7" r=".47"/>
<circle cx="247.9" cy="93.9" r=".47"/>
<circle cx="247.9" cy="126.8" r=".47"/>
<circle cx="247.9" cy="159.6" r=".47"/>
<circle cx="193.8" cy="119.7" r=".47"/>
<circle cx="271.4" cy="100.9" r=".47"/>
<circle cx="271.4" cy="133.8" r=".47"/>
<circle cx="271.4" cy="166.7" r=".47"/>
</g>
<g fill="none" stroke="#a1006a" stroke-width=".23">
<path d="M214.2 38.4h1.4l-.7 1.5zM214.9 37.5v.9M249.5 36.1h1.4l-.7 1.4zM250.2 35.2v.9M226.7 50.7v.9M39.7 77.4h2.4M40.9 77.4v2.4M212.6 65.7l1.4-.7v1.4zM214 65.7h.9M226.7 65.7v.9M247.9 92.9v1M170.3 111.7v1"/>
<path d="M193.8 119.7h.9M271.4 100.9h.9M247.9 125.8v1M271.4 133.8h.9M60.9 159.6h2.4M61.1 147.9h1M62.1 157.3v2.3M89.1 147.9h2.4M90.3 147.9v2.3M115 154.9h2.3M116.2 152.6v2.3M247.9 158.7v.9"/>
<path d="M60.9 178.4h2.4M61.1 166.7h1M62.1 176.1v2.3M72.7 176.1h2.3M73.8 173.7v2.4M82.1 176.1h2.3M83.2 173.7v2.4M89.1 169h2.4M90.3 166.7v2.3M271.4 166.7h.9"/>
</g>
<g fill="none" stroke="#a1006a" stroke-width=".21">
<circle cx="226.7" cy="50" r=".71"/>
<circle cx="226.7" cy="67.3" r=".71"/>
<circle cx="247.9" cy="92.2" r=".71"/>
<circle cx="170.3" cy="111" r=".7"/>
<circle cx="195.4" cy="119.7" r=".7"/>
<circle cx="273" cy="100.9" r=".71"/>
<circle cx="247.9" cy="125.1" r=".71"/>
<circle cx="273" cy="133.8" r=".71"/>
<circle cx="60.4" cy="147.9" r=".71"/>
<circle cx="247.9" cy="158" r=".71"/>
<circle cx="60.4" cy="166.7" r=".71"/>
<circle cx="273" cy="166.7" r=".71"/>
</g>
<text font-size="4.2" fill="#000080" x="203.2" y="177.4">ATS48-DB2</text>
<text font-size="2.5" fill="#000080" x="219.6" y="184.8">http://liheming.jimdo.com</text>
<g font-size="2.1">
<text x="46.1" y="22.9">1</text>
<text x="113.6" y="22.9">2</text>
<text x="181.1" y="22.9">3</text>
<text x="248.6" y="22.9">4</text>
<text x="168.1" y="39.3">1</text>
<text x="174" y="40.5">Vin</text>
<text x="186" y="40.5">Vout</text>
<text x="195" y="39.3">3</text>
<text x="14.3" y="42.8">D</text>
<text x="182.8" y="45.5" transform="rotate(-90 182.8 45.5)">GND</text>
<text x="280.1" y="42.8">D</text>
<text x="181.6" y="51.6" transform="rotate(-90 181.6 51.6)">2</text>
<text x="185.8" y="68.7">1</text>
<text x="185.8" y="71">2</text>
<text x="185.8" y="73.3">3</text>
<text x="185.8" y="75.7">4</text>
<text x="185.8" y="78.1">5</text>
<text x="185.8" y="80.4">6</text>
<text x="255.7" y="82.4" transform="rotate(-90 255.7 82.4)">8</text>
<text x="258.1" y="82.4" transform="rotate(-90 258.1 82.4)">7</text>
<text x="260.4" y="82.4" transform="rotate(-90 260.4 82.4)">6</text>
<text x="262.7" y="82.4" transform="rotate(-90 262.7 82.4)">5</text>
<text x="14.3" y="87.5">C</text>
<text x="70.5" y="89.8">1</text>
<text x="77.4" y="89.8">14</text>
<text x="280.1" y="87.5">C</text>
<text x="70.5" y="92.1">2</text>
<text x="70.5" y="94.5">3</text>
<text x="77.4" y="94.5">12</text>
<text x="77.4" y="92.1">13</text>
<text x="255.7" y="90.1" transform="rotate(-90 255.7 90.1)">1</text>
<text x="258.1" y="90.1" transform="rotate(-90 258.1 90.1)">2</text>
<text x="260.4" y="90.1" transform="rotate(-90 260.4 90.1)">3</text>
<text x="262.7" y="90.1" transform="rotate(-90 262.7 90.1)">4</text>
<text x="70.5" y="96.9">4</text>
<text x="70.5" y="99.2">5</text>
<text x="70.5" y="101.5">6</text>
<text x="77.4" y="99.2">10</text>
<text x="77.4" y="96.9">11</text>
<text x="78.6" y="101.5">9</text>
<text x="178.1" y="101.2" transform="rotate(-90 178.1 101.2)">8</text>
<text x="180.4" y="101.2" transform="rotate(-90 180.4 101.2)">7</text>
<text x="182.8" y="101.2" transform="rotate(-90 182.8 101.2)">6</text>
<text x="185.2" y="101.2" transform="rotate(-90 185.2 101.2)">5</text>
<text x="70.5" y="103.9">7</text>
<text x="78.6" y="103.9">8</text>
<text x="178.1" y="108.9" transform="rotate(-90 178.1 108.9)">1</text>
<text x="180.4" y="108.9" transform="rotate(-90 180.4 108.9)">2</text>
<text x="182.8" y="108.9" transform="rotate(-90 182.8 108.9)">3</text>
<text x="185.2" y="108.9" transform="rotate(-90 185.2 108.9)">4</text>
<text x="255.7" y="115.2" transform="rotate(-90 255.7 115.2)">8</text>
<text x="258.1" y="115.2" transform="rotate(-90 258.1 115.2)">7</text>
<text x="260.4" y="115.2" transform="rotate(-90 260.4 115.2)">6</text>
<text x="262.7" y="115.2" transform="rotate(-90 262.7 115.2)">5</text>
<text x="255.7" y="123" transform="rotate(-90 255.7 123)">1</text>
<text x="258.1" y="123" transform="rotate(-90 258.1 123)">2</text>
<text x="260.4" y="123" transform="rotate(-90 260.4 123)">3</text>
<text x="262.7" y="123" transform="rotate(-90 262.7 123)">4</text>
<text x="14.3" y="132.1">B</text>
<text x="280.1" y="132.1">B</text>
<text x="255.7" y="148.1" transform="rotate(-90 255.7 148.1)">8</text>
<text x="258.1" y="148.1" transform="rotate(-90 258.1 148.1)">7</text>
<text x="260.4" y="148.1" transform="rotate(-90 260.4 148.1)">6</text>
<text x="262.7" y="148.1" transform="rotate(-90 262.7 148.1)">5</text>
<text x="86.4" y="155.2" transform="rotate(-90 86.4 155.2)">8</text>
<text x="88.7" y="155.2" transform="rotate(-90 88.7 155.2)">7</text>
<text x="91.1" y="155.2" transform="rotate(-90 91.1 155.2)">6</text>
<text x="93.4" y="155.2" transform="rotate(-90 93.4 155.2)">5</text>
<text x="255.7" y="155.9" transform="rotate(-90 255.7 155.9)">1</text>
<text x="258.1" y="155.9" transform="rotate(-90 258.1 155.9)">2</text>
<text x="260.4" y="155.9" transform="rotate(-90 260.4 155.9)">3</text>
<text x="262.7" y="155.9" transform="rotate(-90 262.7 155.9)">4</text>
<text x="86.4" y="162.9" transform="rotate(-90 86.4 162.9)">1</text>
<text x="88.7" y="162.9" transform="rotate(-90 88.7 162.9)">2</text>
<text x="91.1" y="162.9" transform="rotate(-90 91.1 162.9)">3</text>
<text x="93.4" y="162.9" transform="rotate(-90 93.4 162.9)">4</text>
<text x="14.3" y="176.7">A</text>
<text x="197.3" y="175.5">Title</text>
<text x="280.1" y="176.7">A</text>
<text x="197.3" y="182.6">Size</text>
<text x="209" y="182.6">Number</text>
<text x="256.1" y="182.6">Revision</text>
<text x="197.3" y="189.6">Date:</text>
<text x="197.3" y="192">File:</text>
<text x="198.5" y="186.1">A4</text>
<text x="207.9" y="189.6">7-Jan-2012</text>
<text x="207.9" y="192">D:\变频器\tu20111110\欧美变频器图纸.ddb</text>
<text x="244.3" y="189.6">Sheet</text>
<text x="244.3" y="192">Drawn By:</text>
<text x="250.9" y="189.6">of</text>
<text x="46.1" y="196.6">1</text>
<text x="113.6" y="196.6">2</text>
<text x="181.1" y="196.6">3</text>
<text x="248.6" y="196.6">4</text>
</g>
<g font-size="2.1" fill="#000080">
<text x="132.7" y="29.9">TR101</text>
<text x="205.6" y="26.9">R122</text>
<text x="217.1" y="25.2">D120</text>
<text x="229" y="26.9">R123</text>
<text x="116.8" y="34.4">R107</text>
<text x="172.6" y="34.8">S102</text>
<text x="205.6" y="30.6">10R</text>
<text x="217.1" y="32.3">UG5BA</text>
<text x="217.3" y="34.4">C156</text>
<text x="229" y="30.6">10R</text>
<text x="240.8" y="34.4">DIODE</text>
<text x="252.6" y="32">C160</text>
<text x="252.6" y="34.4">103</text>
<text x="109.1" y="38.8">D119</text>
<text x="109.1" y="40.9">DIODE</text>
<text x="116.8" y="36.5">4.7K</text>
<text x="144.2" y="36.9">D104</text>
<text x="172.6" y="36.9">7805</text>
<text x="217.3" y="36.7">22</text>
<text x="116.8" y="46.1">R105</text>
<text x="144.2" y="43.8">DIODE</text>
<text x="198.5" y="45.9">C107</text>
<text x="239.2" y="46.3">47K</text>
<text x="116.8" y="48.2">4.7K</text>
<text x="142.1" y="50.3">1000u/25V</text>
<text x="144.4" y="48.2">C104</text>
<text x="158.5" y="50.3">1000u/25V</text>
<text x="160.9" y="48.2">C123</text>
<text x="198.5" y="48">104</text>
<text x="231.4" y="50.3">R124</text>
<text x="109.1" y="60">C121</text>
<text x="144.2" y="55.7">D105</text>
<text x="231.4" y="54.1">47K</text>
<text x="109.1" y="62.1">471</text>
<text x="116.2" y="64.4">DIODE</text>
<text x="118.5" y="62.3">D111</text>
<text x="144.2" y="62.5">DIODE</text>
<text x="163.9" y="62.5">R120</text>
<text x="163.9" y="64.6">10K</text>
<text x="184.4" y="65.1">J6</text>
<text x="234" y="62.8">T103</text>
<text x="234" y="65.1">PNP</text>
<text x="99.7" y="67">C105</text>
<text x="99.7" y="69.1">331</text>
<text x="142.1" y="69.1">330u/35V</text>
<text x="144.4" y="67">C106</text>
<text x="217.3" y="68.2">47K</text>
<text x="88.6" y="76.6">R127</text>
<text x="99.7" y="74">D123</text>
<text x="99.7" y="76.1">DIODE</text>
<text x="131" y="74.3">R110</text>
<text x="131" y="76.4">6.8K</text>
<text x="144.2" y="74.5">D107</text>
<text x="210.2" y="74.5">TR102</text>
<text x="231.1" y="74.5">D101</text>
<text x="43.3" y="83.7">C116</text>
<text x="88.6" y="78.8">1.8K/5W</text>
<text x="123.2" y="80.9">DIODE</text>
<text x="125.6" y="78.8">D113</text>
<text x="144.2" y="81.3">BYG20J</text>
<text x="163.9" y="81.3">R121</text>
<text x="163.9" y="83.4">10K</text>
<text x="231.1" y="81.3">BYG20J</text>
<text x="264.3" y="81.3">S104</text>
<text x="264.3" y="83.4">78L12A</text>
<text x="43.3" y="86">CAP</text>
<text x="71.5" y="86.3">IC102</text>
<text x="95" y="87.9">R119</text>
<text x="106.5" y="86.3">D106</text>
<text x="142.1" y="87.9">150u/25V</text>
<text x="144.4" y="85.8">C151</text>
<text x="229" y="87.9">47u/35V</text>
<text x="231.4" y="85.8">C101</text>
<text x="57.4" y="90.3">R113</text>
<text x="57.4" y="94">4.87K</text>
<text x="95" y="91.5">22R</text>
<text x="95" y="94.9">R112</text>
<text x="106.5" y="93.1">DIODE</text>
<text x="126.7" y="95.2">T101</text>
<text x="153.6" y="93.3">D110</text>
<text x="95" y="98.5">100R</text>
<text x="126.7" y="97.3">K1359</text>
<text x="153.6" y="100.1">BYG20J</text>
<text x="186.7" y="100.1">S107</text>
<text x="250.2" y="97.6">C158</text>
<text x="250.2" y="99.7">CAP</text>
<text x="47.2" y="104.8">C0101</text>
<text x="47.2" y="107.2">2701</text>
<text x="59.8" y="102.2">C114</text>
<text x="59.8" y="104.3">CAP</text>
<text x="69.2" y="107.2">INTC001107</text>
<text x="124" y="104.8">R116</text>
<text x="124" y="106.9">1R</text>
<text x="131" y="104.8">R117</text>
<text x="131" y="106.9">1R</text>
<text x="151.5" y="106.7">47u/35V</text>
<text x="153.8" y="104.6">C108</text>
<text x="186.7" y="102.2">78L12A</text>
<text x="231.1" y="107.4">D102</text>
<text x="31.5" y="113.7">R101</text>
<text x="108.9" y="112.1">C120</text>
<text x="31.5" y="117.3">470R</text>
<text x="92.9" y="116.8">T102</text>
<text x="92.9" y="119.1">K2W</text>
<text x="108.9" y="118.9">CAP</text>
<text x="172.6" y="116.3">C155</text>
<text x="172.6" y="118.5">CAP</text>
<text x="231.1" y="114.2">BYG20J</text>
<text x="231.4" y="118.6">C102</text>
<text x="264.3" y="114.2">S105</text>
<text x="264.3" y="116.3">78L12A</text>
<text x="29.9" y="121.3">R102</text>
<text x="29.9" y="123.4">10K</text>
<text x="40.9" y="123.4">C124</text>
<text x="40.9" y="125.5">CAP</text>
<text x="47.8" y="125.7">IC103</text>
<text x="106.8" y="120.7">R115</text>
<text x="106.8" y="124.3">20.5K</text>
<text x="118.5" y="120.7">R114</text>
<text x="118.5" y="124.3">1K</text>
<text x="128.6" y="125.9">R118</text>
<text x="229" y="120.7">47u/35V</text>
<text x="29.9" y="130.7">R?</text>
<text x="47.8" y="127.9">TL431</text>
<text x="97.4" y="130.1">UG5BA</text>
<text x="106.8" y="130.1">CAP</text>
<text x="128.6" y="128">1K</text>
<text x="198.5" y="130.7">D118</text>
<text x="250.2" y="130.4">C153</text>
<text x="29.9" y="132.8">2.37K</text>
<text x="118.3" y="137.9">D112</text>
<text x="198.5" y="133">BYG20J</text>
<text x="250.2" y="132.5">CAP</text>
<text x="231.1" y="140.3">D103</text>
<text x="64.2" y="145">D405</text>
<text x="118.3" y="145">BYG20J</text>
<text x="118.5" y="147.1">C118</text>
<text x="118.5" y="149.5">47u/35V</text>
<text x="231.1" y="147.1">BYG20J</text>
<text x="264.3" y="147.1">S106</text>
<text x="264.3" y="149.2">78L12A</text>
<text x="64.2" y="152">DIODE</text>
<text x="64.4" y="154.1">C415</text>
<text x="95" y="154.4">s101</text>
<text x="229" y="153.7">47u/35V</text>
<text x="231.4" y="151.6">C122</text>
<text x="64.4" y="156.5">47u/35V</text>
<text x="95" y="156.7">78L15A</text>
<text x="64.2" y="163.8">D122</text>
<text x="250.2" y="163.3">C154</text>
<text x="250.2" y="165.5">CAP</text>
<text x="64.2" y="170.8">DIODE</text>
<text x="64.4" y="172.9">C115</text>
<text x="76.2" y="170.6">C117</text>
<text x="76.2" y="172.9">CAP</text>
<text x="85.6" y="170.6">C417</text>
<text x="85.6" y="172.9">CAP</text>
<text x="64.4" y="175.3">47u/35V</text>
<text x="264.3" y="184.9">V1.0</text>
<text x="264.3" y="192">李和明</text>
<text x="264.3" y="189.6">2/4</text>
</g>
<g font-size="2.1" fill="#a1006a">
<text x="34.5" y="31.1">P</text>
<text x="151.7" y="36.9">+13V</text>
<text x="199" y="40.5">+5V</text>
<text x="225" y="48.7">+5V</text>
<text x="151.7" y="55.7">+13V</text>
<text x="225.7" y="69.8">Us</text>
<text x="151.7" y="74.5">+13V</text>
<text x="82" y="86.3">V4</text>
<text x="86.1" y="94.5">V3</text>
<text x="246" y="90.9">VA1</text>
<text x="274.2" y="101.5">VG1</text>
<text x="168.4" y="109.7">VA4</text>
<text x="21.8" y="115.6">+13V</text>
<text x="196.6" y="120.3">VG4</text>
<text x="246" y="123.9">VA2</text>
<text x="274.2" y="134.4">VG2</text>
<text x="56.9" y="148.5">V2</text>
<text x="246" y="156.7">VA3</text>
<text x="56.9" y="167.3">V3</text>
<text x="274.2" y="167.3">VG3</text>
</g>
</svg>
